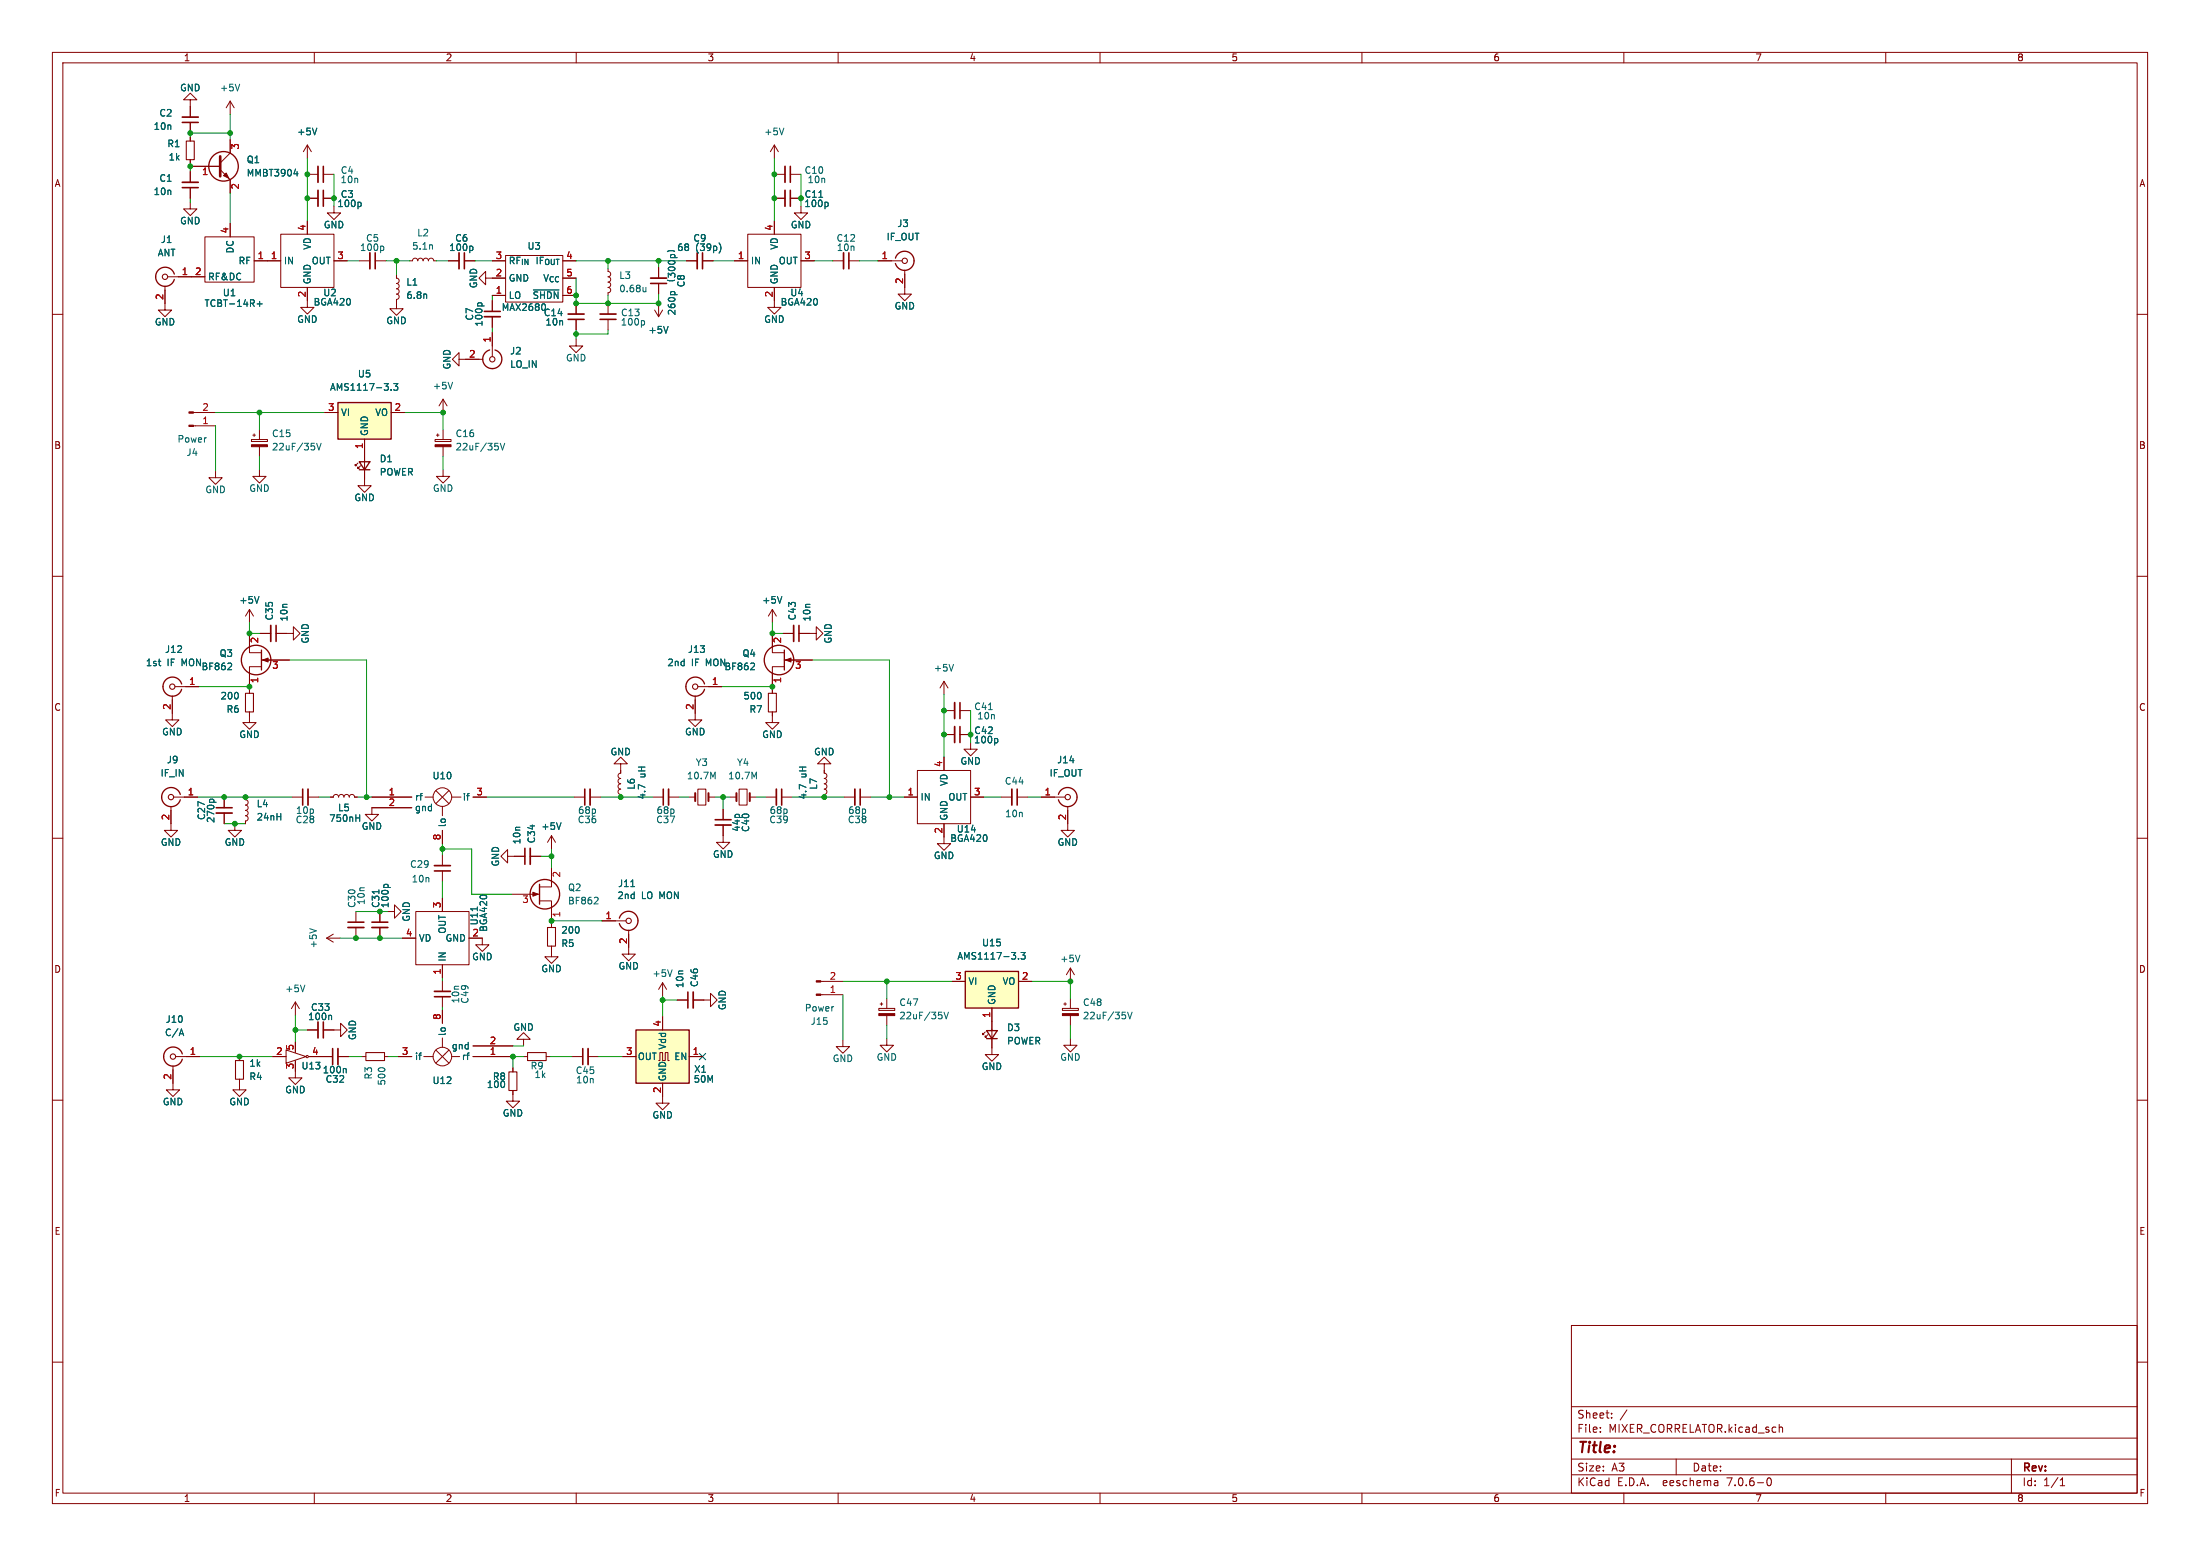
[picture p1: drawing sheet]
<svg xmlns="http://www.w3.org/2000/svg" width="420mm" height="297mm" viewBox="0 0 420 297" stroke-linecap="round" stroke-linejoin="round" font-family="sans-serif">
<g fill="none" stroke="#840000" stroke-width=".19">
<path d="M10 10h400v277h-400zM12 12h396v273h-396zM36.3 19.1h1.3l-1.3-1.3-1.2 1.3h1.2v3.3M43.9 19.3l-.7 1.3M43.9 19.3v2.5M43.9 19.3l.8 1.3M60 10v2M110 10v2M160 10v2M210 10v2M260 10v2M310 10v2"/>
<path d="M360 10v2M36.3 38.6v1.3h1.3l-1.3 1.2-1.2-1.2h1.2M36.3 23.4v2M36.3 26.2v.7M36.3 30.5v.7M36.3 32.8v2M36.3 35.8v2M36.3 31.8h5.7M42 32.4l1.9 1.9v2.5M43.9 26.7v2.5l-1.9 1.9M58.7 33.3h2M58.7 37.8h2"/>
<path d="M58.7 27.7v2.5M58.7 27.7l-.8 1.3M58.7 27.7l.7 1.3M61.7 33.3h2.1M61.7 37.8h2.1M63.8 39.4v1.2h1.2l-1.2 1.3-1.3-1.3h1.3M147.8 27.7l-.7 1.3M147.8 27.7v2.5M147.8 27.7l.8 1.3M147.8 33.3h2.1M147.8 37.8h2.1M150.9 33.3h2"/>
<path d="M150.9 37.8h2M152.9 39.4v1.2h1.3l-1.3 1.3-1.3-1.3h1.3M10 60h2M31.5 54.6v4.6h1.3l-1.3 1.3-1.3-1.3h1.3M32 52.8h7.1M39.1 45.2h9.4v8.6h-9.4zM43.9 42.7v2.5M48.5 49.8h5.1M53.6 44.7h10.2v10.2h-10.2zM58.7 54.9v3.8h1.2l-1.2 1.2-1.3-1.2h1.3M58.7 42.2v2.5M63.8 49.8h2.5"/>
<path d="M68.6 49.8h2M71.6 49.8h2.1M75.7 52.6v.5l.4 .1 .1 .4-.2 .4-.3 .1 .4 .2 .1 .3-.2 .4-.3 .1 .4 .2 .1 .3-.2 .4-.3 .1 .4 .2 .1 .4-.2 .3-.3 .2v1.7h1.3l-1.3 1.3-1.3-1.3h1.3M78.2 49.8h.5l.2-.4 .4-.1 .3 .1 .2 .4 .1-.4 .4-.1 .3 .1 .2 .4 .1-.4 .4-.1 .4 .1 .1 .4 .1-.4 .4-.1 .4 .1 .1 .4h.5M85.6 49.8h2M88.6 49.8h2.1M92.7 53.1v-1.3l-1.3 1.3 1.3 1.3v-1.3h3.8M94 49.8h2.5M94 57.4v2M94 56.4h2.5M96.5 48.8h10.9v8.9h-10.9zM107.4 56.4h2.6"/>
<path d="M110 57.9v2M116.1 51.3v.5l.3 .2 .2 .3-.2 .4-.3 .1 .3 .2 .2 .4-.2 .3-.3 .1 .3 .2 .2 .4-.2 .3-.3 .2 .3 .1 .2 .4-.2 .3-.3 .2v.5M116.1 57.9v2M125 59.2l.7 1.3M125.7 51.1v2M125.7 54.1v2M125.7 57.9v2.6M126.5 59.2l-.8 1.3M131.1 49.8h2M134.1 49.8h2M140.2 49.8h2.5M142.7 44.7h10.2v10.2h-10.2z"/>
<path d="M147.8 54.9v3.8h1.3l-1.3 1.2-1.2-1.2h1.2M147.8 42.2v2.5M152.9 49.8h2.5M159 49.8h2M162.1 49.8h2M167.6 49.8h4.6M172.7 51.6v4.5h1.3l-1.3 1.3-1.3-1.3h1.3M408 60h2M36.9 78.7h4.2M62 78.7h2.5M74.7 78.7h2.5M84.6 76.2v2.5"/>
<path d="M84.6 76.2l-.8 1.3M84.6 76.2l.7 1.3M87.6 68.6v-1.3l-1.2 1.3 1.2 1.3v-1.3h4.6M94 60.5v2M94 63.5v4.6M110 64.8v1.2h1.3l-1.3 1.3-1.3-1.3h1.3M110 61v2M116.1 61v2M36.9 81.3h4.2M41.1 89.9v1.3h1.3l-1.3 1.3-1.2-1.3h1.2M48 83.9h3.1v.4h-3.1zM48.3 83.1h.5"/>
<path d="M48.5 82.8v.5M49.5 89.7v1.2h1.3l-1.3 1.3-1.2-1.3h1.2M49.5 82v1.9M49.5 85.3v1.8M68.3 88.4l-.5 .5v-.3v.3h.3M68.8 88.9l-.5 .5v-.2v.2h.3M69.6 83.8v8.9h1.3l-1.3 1.3-1.3-1.3h1.3M83.1 83.9h3v.4h-3zM83.3 83.1h.5M83.6 82.8v.5M84.6 89.7v1.2h1.3l-1.3 1.3-1.3-1.3h1.3M84.6 82v1.9"/>
<path d="M84.6 85.3v1.8M10 110h2M47.6 116.3v2.6M47.6 116.3l.8 1.3M47.6 116.3l-.7 1.3M147.4 116.3v2.6M147.4 116.3l.8 1.3M147.4 116.3l-.7 1.3M408 110h2M32.9 132.8v4.6h-1.3l1.3 1.3 1.3-1.3h-1.3M33.4 131.1h4.6M47.6 135.9v2h-1.2l1.2 1.3 1.3-1.3h-1.3"/>
<path d="M47.6 120.9v3.7h2.3M47.6 131.6v.7M49.7 120.9h2M49.9 127.3h-2.3v3.8M49.9 126h5.3M52.7 120.9h3.3v1.3l1.3-1.3-1.3-1.3v1.3M132.7 132.8v4.6h-1.3l1.3 1.3 1.3-1.3h-1.3M133.2 131.1h4.6M147.4 135.9v2h-1.2l1.2 1.3 1.3-1.3h-1.3M147.4 120.9v3.7h2.3M147.4 131.6v.7M149.5 120.9h2"/>
<path d="M149.7 127.3h-2.3v3.8M149.7 126h5.4M152.5 120.9h3.3v1.3l1.3-1.3-1.3-1.3v1.3M180.2 130v2.6M180.2 135.6h2M180.2 130l-.7 1.3M180.2 130l.8 1.3M183.3 135.6h2M10 160h2M32.6 153.9v4.6h1.3l-1.3 1.3-1.2-1.3h1.2M33.1 152.1h4.6M42.8 152.1v2.1"/>
<path d="M42.8 155.2v2M44.8 157.2v1.3h1.3l-1.3 1.3-1.2-1.3h1.2M46.9 152.1v.6l.3 .1 .2 .4-.2 .3-.3 .2 .3 .1 .2 .4-.2 .4-.3 .1 .3 .1 .2 .4-.2 .4-.3 .1 .3 .2 .2 .3-.2 .4-.3 .1v.5M55.8 152.1h2M58.8 152.1h2M63.1 152.1h.5l.2-.3 .3-.2 .4 .2 .1 .3 .2-.3 .4-.2 .3 .2 .2 .3 .1-.3 .4-.2 .3 .2 .2 .3 .1-.3 .4-.2 .4 .2 .1 .3h.5M71 152.1h7.6M78.6 154.2h-7.6v1.2h1.3l-1.3 1.3-1.3-1.3h1.3M81.2 152.1h1.5M83.2 150.9l2.5 2.5M84.5 153.9v1.8M84.5 158.5v2.5"/>
<path d="M85.7 150.9l-2.5 2.5M86.2 152.1h1.8M90.3 152.1h2.5M105.3 159.5v2.6M105.3 159.5l-.8 1.3M105.3 159.5l.7 1.3M109.6 152.1h2M112.6 152.1h2.1M118.5 145.8h1.3l-1.3-1.3-1.3 1.3h1.3v1.8l-.4 .1-.1 .4 .1 .3 .4 .2-.4 .1-.1 .4 .1 .4 .4 .1-.4 .1-.1 .4 .1 .4 .4 .1-.4 .2-.1 .3 .1 .4 .4 .1v.5M124.6 152.1h2M127.6 152.1h2.1M131.4 152.1h1.3"/>
<path d="M133.2 150.6h1.5v3.1h-1.5zM135.3 152.1h1.2M138 157.5v3.3h1.3l-1.3 1.3-1.2-1.3h1.2M138 154.4v2.1M139.3 152.1h1.3M141.1 150.6h1.5v3.1h-1.5zM143.1 152.1h1.3M146.2 152.1h2M149.2 152.1h2.1M157.4 145.8h-1.3l1.3-1.3 1.2 1.3h-1.2v1.8l.3 .1 .2 .4-.2 .4-.3 .1 .3 .1 .2 .4-.2 .4-.3 .1 .3 .2 .2 .3-.2 .4-.3 .1 .3 .2 .2 .3-.2 .4-.3 .1v.5M161.2 152.1h2M164.2 152.1h2"/>
<path d="M172.6 152.1h2.5M175.1 147.1h10.2v10.1h-10.2zM180.2 157.2v3.8h1.3l-1.3 1.3-1.3-1.3h1.3M180.2 144.5v2.6M180.2 140.2h2M183.3 140.2h2M185.3 141.7v1.3h1.3l-1.3 1.3-1.3-1.3h1.3M185.3 152.1h2.5M191.1 152.1h2.1M194.2 152.1h2M198.8 152.1h4.5M203.8 153.9v4.6h1.3l-1.3 1.3-1.2-1.3h1.2"/>
<path d="M408 160h2M62.4 179.1l1.2 .7M62.4 179.1h2.5M63.6 178.3l-1.2 .8M67.9 174v2M67.9 177v2.1M72.5 174v2M72.5 177v2.1M74 174h1.3v-1.3l1.3 1.3-1.3 1.3v-1.3M76.8 179.1h2.6M79.4 174h10.1v10.2h-10.1zM84.5 163.2v2"/>
<path d="M84.5 166.2v2.1M84.5 171.5v2.5M89.5 179.1h2.6v1.2h1.2l-1.2 1.3-1.3-1.3h1.3M96.9 163.4v-1.2l-1.3 1.2 1.3 1.3v-1.3h3.3M97.7 170.7h5.3M101.2 163.4h2.1M103 172h2.3v3.8M105.3 165.6v3.7h-2.3M105.3 176.3v.7M114.9 175.8h4.6M120 177.5v4.6h1.3l-1.3 1.3-1.3-1.3h1.3M56.4 191.3v2.5"/>
<path d="M56.4 198.9v2M56.4 191.3l-.8 1.2M56.4 191.3l.7 1.2M58.7 196.6h2M61.7 196.6h3.3v-1.3l1.3 1.3-1.3 1.3v-1.3M84.5 184.2v2.5M84.5 187.2v2M84.5 190.2v2.1M84.5 192.8v2.5M84.5 198.1v1.8M90.3 199.6h7.6M99.9 198.4h1.3l-1.3-1.3-1.2 1.3h1.2v1.2"/>
<path d="M105.3 180.6v2h1.3l-1.3 1.3-1.3-1.3h1.3M126.5 187.6l-.8 1.2M126.5 187.6v2.5M126.5 194.1v2.5M126.5 187.6l.8 1.2M129.3 190.9h2M132.3 190.9h3.3v-1.3l1.3 1.3-1.3 1.3v-1.3M156.7 187.3h4.2M156.7 189.9h4.2M160.9 198.5v1.3h1.3l-1.3 1.2-1.3-1.2h1.3M167.8 192.5h3v.4h-3zM168 191.6h.5"/>
<path d="M168.3 191.4v.5M169.3 198.2v1.3h1.3l-1.3 1.3-1.3-1.3h1.3M169.3 190.6v1.9M169.3 193.9v1.8M181.7 187.3h2.6M188.1 197l-.5 .5v-.3v.3h.2M188.6 197.5l-.5 .5v-.3v.3h.2M189.4 192.4v8.9h1.2l-1.2 1.3-1.3-1.3h1.3M194.4 187.3h2.6M202.8 192.5h3.1v.4h-3.1zM203.1 191.6h.5M203.3 191.4v.5"/>
<path d="M204.3 198.2v1.3h1.3l-1.3 1.3-1.2-1.3h1.2M204.3 184.8v2.5M204.3 190.6v1.9M204.3 193.9v1.8M204.3 184.8l-.7 1.3M204.3 184.8l.8 1.3M10 210h2M33 203.5v4.5h1.3l-1.3 1.3-1.3-1.3h1.3M33.5 201.7h4.6M45.7 206v2h1.3l-1.3 1.3-1.3-1.3h1.3M45.7 201.7v.7M52.1 201.7h2.5"/>
<path d="M54.6 200.4l3.8 1.3-3.8 1.2zM56.4 202.5v3.2h1.3l-1.3 1.3-1.3-1.3h1.3M58.9 201.7h4.6M64.5 201.7h2M69.1 201.7h.7M73.4 201.7h.8M76.1 201.7h2.5M80.9 201.7h1.8M83.2 200.4l2.5 2.5M85.7 200.4l-2.5 2.5M86.2 201.7h1.6M90.3 201.7h7.6"/>
<path d="M97.9 208.2v2h1.3l-1.3 1.3-1.3-1.3h1.3M97.9 203.8v.8M99.9 201.7h.8M104.3 201.7h.7M109.2 201.7h2.1M112.3 201.7h2M118.9 201.7h2.5M125.7 202.4h.3v-1.5h.5v1.5h.5v-1.5h.5v1.5h.3M126.5 206.8v3.8h1.3l-1.3 1.2-1.3-1.2h1.3M131.6 201.7h2.5M408 210h2M10 260h2"/>
<path d="M300 253h108v32h-108zM408 260h2M300 278.5h108M300 274.5h108M300 268.5h108M305.5 273.2v.2M305.5 272.5v.1M307.7 270.5v.2M307.7 269.8v.1M310.6 269.1l-1.3 1.9M320 278.5v3M339.7 272.5h.5l.1 .9"/>
<path d="M384 278.5v6.5M60 285v2M110 285v2M160 285v2M210 285v2M260 285v2M300 281.5h108M310 285v2M327.9 282.7v.9M327.9 283.5l-.1 .1M327.9 282.9l-.1 .1M337.5 282.2l.2-.1a.8 .8 0 0 1 .5 .7 .8 .8 0 0 1-.5 .8 1 1 0 0 1-.2-1.4z"/>
<path d="M360 285v2M393.3 283.6h.9M393.3 282.5l.4-.4v1.5"/>
<circle cx="84.5" cy="152.1" r="1.78"/>
<circle cx="58.6" cy="201.7" r=".22"/>
<circle cx="84.5" cy="201.7" r="1.78"/>
</g>
<g fill="none" stroke="#840000" stroke-width=".33">
<path d="M34.8 22.4h3M34.8 34.8h3M60.7 31.8v3M60.7 36.3v3.1M149.9 31.8v3M149.9 36.3v3.1M70.6 48.3v3M87.6 48.3v3M108.5 59.9h3M114.6 59.9h3M124.2 53.1h3.1M133.1 48.3v3"/>
<path d="M161 48.3v3M92.5 60.5h3M51.7 119.4v3M151.5 119.4v3M182.2 134.1v3.1M182.2 138.7v3M41.3 155.2h3M58.8 150.6v3.1M112.6 150.6v3.1M127.6 150.6v3.1M136.5 157.5h3.1M148.2 150.6v3.1"/>
<path d="M163.2 150.6v3.1M193.2 150.6v3.1M66.4 177h3.1M71 177h3M82.9 165.2h3.1M101.2 161.9v3.1M60.7 195.1v3M82.9 189.2h3.1M132.3 189.4v3M64.5 200.2v3M112.3 200.2v3"/>
</g>
<g fill="none" stroke="#840000" stroke-width=".3">
<path d="M34.8 23.4h3M34.8 35.8h3M61.7 31.8v3M61.7 36.3v3.1M150.9 31.8v3M150.9 36.3v3.1M71.6 48.3v3M88.6 48.3v3M92.5 59.4h3M124.2 54.1h3.1M134.1 48.3v3M162.1 48.3v3"/>
<path d="M108.5 61h3M114.6 61h3M52.7 119.4v3M152.5 119.4v3M183.3 134.1v3.1M183.3 138.7v3M41.3 154.2h3M57.8 150.6v3.1M111.6 150.6v3.1M126.6 150.6v3.1M136.5 156.5h3.1M149.2 150.6v3.1"/>
<path d="M164.2 150.6v3.1M194.2 150.6v3.1M66.4 176h3.1M71 176h3M82.9 166.2h3.1M100.2 161.9v3.1M61.7 195.1v3M82.9 190.2h3.1M131.3 189.4v3M63.5 200.2v3M111.3 200.2v3"/>
</g>
<g fill="none" stroke="#840000" stroke-width=".25">
<path d="M33.3 52.3a1.81 1.81 0 0 0-2.8-.9 1.81 1.81 0 0 0 0 2.9 1.81 1.81 0 0 0 2.8-1M170.9 49.3a1.81 1.81 0 0 1 2.8-1 1.81 1.81 0 0 1 0 3 1.81 1.81 0 0 1-2.8-1M64.5 76.8h10.2v7h-10.2zM93.5 66.8a1.81 1.81 0 0 0-1 2.8 1.81 1.81 0 0 0 3 0 1.81 1.81 0 0 0-1-2.8M68.6 88.1h2l-1 1.6zM68.6 89.7h2M34.7 130.6a1.81 1.81 0 0 0-2.8-1 1.81 1.81 0 0 0 0 2.9 1.81 1.81 0 0 0 2.8-.9M49.9 124.1v3.8M134.5 130.6a1.81 1.81 0 0 0-2.8-1 1.81 1.81 0 0 0 0 2.9 1.81 1.81 0 0 0 2.8-.9M149.7 124.1v3.8M34.4 151.6a1.81 1.81 0 0 0-2.8-.9 1.81 1.81 0 0 0 0 2.9 1.81 1.81 0 0 0 2.8-.9M202.1 151.6a1.81 1.81 0 0 1 2.8-.9 1.81 1.81 0 0 1 0 2.9 1.81 1.81 0 0 1-2.8-.9"/>
<path d="M103 168.8v3.8M118.2 175.3a1.81 1.81 0 0 1 2.8-1 1.81 1.81 0 0 1 0 2.9 1.81 1.81 0 0 1-2.8-.9M121.4 196.6h10.2v10.2h-10.2zM184.3 185.4h10.1v7h-10.1zM188.3 196.7h2.1l-1 1.5zM188.3 198.2h2.1M34.8 201.2a1.81 1.81 0 0 0-2.8-1 1.81 1.81 0 0 0 0 3 1.81 1.81 0 0 0 2.8-1"/>
<circle cx="42.7" cy="31.7" r="2.82"/>
<circle cx="48.9" cy="126" r="2.82"/>
<circle cx="148.7" cy="126" r="2.82"/>
<circle cx="104" cy="170.7" r="2.82"/>
</g>
<g fill="none" stroke="#840000" stroke-width=".2">
<path d="M35.6 26.9h1.5v3.6h-1.5zM46.9 132.3h1.5v3.6h-1.5zM146.7 132.3h1.5v3.6h-1.5zM104.5 177h1.5v3.6h-1.5zM45 202.4h1.5v3.6h-1.5zM69.8 200.9h3.6v1.5h-3.6zM97.2 204.6h1.5v3.6h-1.5zM100.7 200.9h3.6v1.5h-3.6z"/>
<circle cx="31.5" cy="52.8" r=".51"/>
<circle cx="172.7" cy="49.8" r=".51"/>
<circle cx="94" cy="68.6" r=".51"/>
<circle cx="32.9" cy="131.1" r=".51"/>
<circle cx="132.7" cy="131.1" r=".51"/>
<circle cx="32.6" cy="152.1" r=".51"/>
<circle cx="203.8" cy="152.1" r=".51"/>
<circle cx="120" cy="175.8" r=".51"/>
<circle cx="33" cy="201.7" r=".51"/>
</g>
<g fill="#840000" stroke="#840000" stroke-width=".19">
<path d="M150 126l1-.4v.8z"/>
<path d="M155.8 187.2h.9v.3h-.9z"/>
<path d="M155.8 189.7h.9v.3h-.9z"/>
<path d="M101.7 170.3l1 .4-1 .4z"/>
<path d="M202.8 193.5h3.1v.4h-3.1z"/>
<path d="M42.7 33.5l.5-.5 .5 1z"/>
<path d="M167.8 193.5h3v.4h-3z"/>
<path d="M83.1 84.9h3v.4h-3z"/>
<path d="M48 84.9h3.1v.4h-3.1z"/>
<path d="M36.1 78.6h.8v.3h-.8z"/>
<path d="M36.1 81.2h.8v.2h-.8z"/>
<path d="M50.2 126l1-.4v.8z"/>
</g>
<g fill="none" stroke="#006464" stroke-width=".19">
<path d="M45.8 16.1l-.5 1.2M56.1 33.2h.8M56.7 32.8v.8M60.5 24.5l-.4 1.2M68.7 38.6l.2 .2v.4l-.2 .2M149.6 24.5l-.4 1.2M156.3 37.7h.8M157.9 38.6l.2 .2v.4l-.2 .2M49.1 58h1M49.6 57.5v1M73 47l.3 .2v.4l-.3 .2M81.4 56.2l.1 .8"/>
<path d="M82.5 46.8l.1 .8M90 47l.3 .2v.4l-.3 .2M91.2 58l.2-.2h.4l.2 .2M101.8 55.3h4.9M104 58.1l.1 .7M123.3 54.9v.8M123.3 55.6l-.4 .1M127.4 53.5l.4 .1 1-.1M127.6 52.9v-.8l.5 .5 .1-.4h.5l.1 .2-.1 .5M127.6 51.1a.75 .75 0 0 1 1.2 .3 .72 .72 0 0 1-1.2-.2zM127.7 49.8a.68 .68 0 0 1 1.1 .3 .72 .72 0 0 1-1.2-.1zM128 55.9l.2-.2h.4l.2 .2"/>
<path d="M128 49.2h1.3M128.7 47.9a1.39 1.39 0 0 0-1.3 .1M128.7 48.6h-.6l-.1 .2 .1 .4M128.8 48.7v.5M137.3 46.4a1.49 1.49 0 0 1 0 1.8M74.7 74.4v.1M75.2 73.2h.7l-.4 .5 .4 .1v.6l-.2 .1-.5-.1M86.4 73l-.4 1.2M122.8 61.2l.3 .2v.4l-.3 .2M127.5 62.3l-.4 1.3M60 85.2v.6M60.5 84.6l.4 1.3 .4-1.3"/>
<path d="M95.1 85.2v.6M95.5 84.6l.4 1.3 .5-1.3M49.4 113.9l-.4 1.2M149.3 113.9l-.5 1.2M30.2 126.2h.5M30.6 127.1h.1M44.1 126.6l.1 .2v.3l-.8 .7h.8M143.9 126.6l.1 .2v.3l-.7 .7h.7M182 126.8l-.4 1.3M188.7 135.5h.7M40 152.8l.2-.3h.4l.2 .3M67.9 156.1h.8"/>
<path d="M68.7 155.5v1.3M107.1 157l-.4 1.3M136.1 148.3l.4-.9v1.3M144 148.3l.4-.9v1.3M190.2 141l.3 .2v.4l-.3 .2M59.1 177.3l1.3 .4M72.3 169.8v.8M73.3 169l.2-.2h.4l.2 .2M91.1 173.1v.7M114.1 171.3l.1 .2-.1 .3-.7 .7h.8M120.4 169.2h.7M34.3 197.3h.6"/>
<path d="M34.6 196.4l.5 1.3M58.2 188l-.4 1.3M63.1 193.8l.2 .2v.6M128.3 185.1l-.4 1.3M179.8 193.8v.5M180.2 193.2l.4 1.3 .5-1.3M194.4 183v.1M194.9 181.8h.8l-.4 .5 .3 .1v.6l-.1 .1-.6-.1M206.2 182.3l-.5 1.3M214.8 193.8v.5M215.3 193.2l.4 1.3 .4-1.3M65.9 203.9l.2 .2v.7"/>
</g>
<path d="M132.7 151.4v1.5M135.3 151.4v1.5M140.6 151.4v1.5M143.1 151.4v1.5" fill="none" stroke="#840000" stroke-width=".38"/>
<g fill="#ffffc2" stroke="#ffffc2" stroke-width=".19">
<path d="M121.4 196.6h10.2v10.2h-10.2z"/>
<path d="M184.3 185.4h10.1v7h-10.1z"/>
<path d="M64.5 76.8h10.2v7h-10.2z"/>
</g>
<path d="M42 29.8v3.9" fill="none" stroke="#840000" stroke-width=".51"/>
<g fill="none" stroke="#009600" stroke-width=".19">
<path d="M36.3 31.2v1.6M36.3 37.8v.8M43.9 25.4h-7.6v.8M43.9 21.8v4.9M43.9 36.8v5.9M58.7 30.2v12M63.8 33.3v6.1M147.8 30.2v12M152.9 33.3v6.1M66.3 49.8h2.3M73.7 49.8h4.5M75.7 49.8v2.8"/>
<path d="M83.3 49.8h2.3M90.7 49.8h3.3M94 56.4v1M110 49.8h21.1M110 53.1v4.8h15.7v-1.8M116.1 49.8v1.5M116.1 56.4v1.5M125.7 49.8v1.3M136.1 49.8h4.1M155.4 49.8h3.6M164.1 49.8h3.5M41.1 78.7h20.9"/>
<path d="M49.5 78.7v3.3M77.2 78.7h7.4v3.3M94 62.5v1M110 63v1.8M116.1 63v.8h-6.1M41.1 81.3v8.6M49.5 87.1v2.6M84.6 87.1v2.6M47.6 118.9v2h2.1M147.4 118.9v2h2.1M38 131.1h9.6v.5M55.2 126h14.8v26.1"/>
<path d="M137.8 131.1h9.6v.5M155.1 126h14.7v26.1M180.2 132.6v11.9M185.3 135.6v6.1M37.7 152.1h18.1M42.8 157.2h4.1M60.8 152.1h2.3M68.2 152.1h2.8M92.8 152.1h16.8M114.7 152.1h9.9M129.7 152.1h1.7M136.5 152.1h2.8"/>
<path d="M138 152.1v2.3M144.4 152.1h1.8M151.3 152.1h9.9M166.2 152.1h6.4M187.8 152.1h3.3M196.2 152.1h2.6M64.9 179.1h11.9M67.9 174h6.1M84.5 161v2.2M84.5 168.3v3.2M84.5 162.1h5.5v8.6h7.7M103.3 163.4h2"/>
<path d="M105.3 162.1v3.5M114.9 175.8h-9.6v.5M56.4 196.6h2.3M56.4 193.8v5.1M84.5 186.7v.5M84.5 192.3v.5M97.9 199.6h2M126.5 190.1v4M126.5 190.9h2.8M160.9 187.3h20.8M160.9 189.9v8.6M169.3 187.3v3.3"/>
<path d="M169.3 195.7v2.5M197 187.3h7.3v3.3M204.3 195.7v2.5M38.1 201.7h14M66.5 201.7h2.6M74.2 201.7h1.9M99.9 201.7h-2v2.1M105 201.7h4.2M114.3 201.7h4.6"/>
</g>
<path d="M133.5 201.1l1.2 1.2M134.7 201.1l-1.2 1.2" fill="none" stroke="#000084" stroke-width=".19"/>
<g fill="#009600" stroke="#009600" stroke-width=".19">
<circle cx="138" cy="152.1" r=".46"/>
<circle cx="126.5" cy="190.9" r=".46"/>
<circle cx="169.3" cy="187.3" r=".46"/>
<circle cx="97.9" cy="201.7" r=".46"/>
<circle cx="105.3" cy="175.8" r=".46"/>
<circle cx="44.8" cy="157.2" r=".46"/>
<circle cx="45.7" cy="201.7" r=".46"/>
<circle cx="56.4" cy="196.6" r=".46"/>
<circle cx="180.2" cy="140.2" r=".46"/>
<circle cx="185.3" cy="140.2" r=".46"/>
<circle cx="169.8" cy="152.1" r=".46"/>
<circle cx="204.3" cy="187.3" r=".46"/>
<circle cx="180.2" cy="135.6" r=".46"/>
<circle cx="72.5" cy="179.1" r=".46"/>
<circle cx="67.9" cy="179.1" r=".46"/>
<circle cx="72.5" cy="174" r=".46"/>
<circle cx="105.3" cy="163.4" r=".46"/>
<circle cx="84.5" cy="162.1" r=".46"/>
<circle cx="70" cy="152.1" r=".46"/>
<circle cx="42.8" cy="152.1" r=".46"/>
<circle cx="47.6" cy="131.1" r=".46"/>
<circle cx="46.9" cy="152.1" r=".46"/>
<circle cx="47.6" cy="120.9" r=".46"/>
<circle cx="84.6" cy="78.7" r=".46"/>
<circle cx="75.7" cy="49.8" r=".46"/>
<circle cx="49.5" cy="78.7" r=".46"/>
<circle cx="110" cy="56.4" r=".46"/>
<circle cx="110" cy="57.9" r=".46"/>
<circle cx="116.1" cy="57.9" r=".46"/>
<circle cx="110" cy="63.8" r=".46"/>
<circle cx="125.7" cy="49.8" r=".46"/>
<circle cx="125.7" cy="57.9" r=".46"/>
<circle cx="43.9" cy="25.4" r=".46"/>
<circle cx="63.8" cy="37.8" r=".46"/>
<circle cx="36.3" cy="31.8" r=".46"/>
<circle cx="58.7" cy="37.8" r=".46"/>
<circle cx="58.7" cy="33.3" r=".46"/>
<circle cx="36.3" cy="25.4" r=".46"/>
<circle cx="116.1" cy="49.8" r=".46"/>
<circle cx="152.9" cy="37.8" r=".46"/>
<circle cx="147.8" cy="37.8" r=".46"/>
<circle cx="147.8" cy="33.3" r=".46"/>
<circle cx="147.4" cy="120.9" r=".46"/>
<circle cx="157.4" cy="152.1" r=".46"/>
<circle cx="147.4" cy="131.1" r=".46"/>
<circle cx="118.5" cy="152.1" r=".46"/>
</g>
<text font-size="2.8" fill="#840000" x="301" y="277.9">Title:</text>
<g font-size="2.1" fill="#840000">
<text x="301" y="273.7">File:</text>
<text x="301" y="271">Sheet:</text>
<text x="307.1" y="273.7">MIXER_CORRELATOR.kicad_sch</text>
<text x="301" y="281.1">Size:</text>
<text x="307.6" y="281.1">A3</text>
<text x="323" y="281.1">Date:</text>
<text x="386" y="281.3">Rev:</text>
<text x="301" y="283.9">KiCad</text>
<text x="308.7" y="283.9">E.D.A.</text>
<text x="317.6" y="283.9">eeschema</text>
<text x="330" y="283.9">7.0.6-0</text>
<text x="386" y="283.9">Id:</text>
<text x="390.1" y="283.9">1/1</text>
</g>
<g font-size="1.8" fill="#840000">
<text x="35" y="11.9">1</text>
<text x="85" y="11.9">2</text>
<text x="135" y="11.9">3</text>
<text x="185" y="11.9">4</text>
<text x="235" y="11.9">5</text>
<text x="285" y="11.9">6</text>
<text x="335" y="11.9">7</text>
<text x="385" y="11.9">8</text>
<text x="10.3" y="35.9">A</text>
<text x="408.3" y="35.9">A</text>
<text x="10.3" y="85.9">B</text>
<text x="408.2" y="85.9">B</text>
<text x="10.3" y="135.9">C</text>
<text x="408.2" y="135.9">C</text>
<text x="10.3" y="185.9">D</text>
<text x="408.2" y="185.9">D</text>
<text x="10.3" y="235.9">E</text>
<text x="408.3" y="235.9">E</text>
<text x="10.3" y="285.9">F</text>
<text x="35" y="286.9">1</text>
<text x="85" y="286.9">2</text>
<text x="135" y="286.9">3</text>
<text x="185" y="286.9">4</text>
<text x="235" y="286.9">5</text>
<text x="285" y="286.9">6</text>
<text x="335" y="286.9">7</text>
<text x="385" y="286.9">8</text>
<text x="408.3" y="285.9">F</text>
</g>
<g font-size="1.8" fill="#006464">
<text x="34.3" y="17.6">GND</text>
<text x="41.9" y="17.6">+5V</text>
<text x="30.3" y="22.4">C2</text>
<text x="29.2" y="25">10n</text>
<text x="31.9" y="28.3">R1</text>
<text x="56.6" y="26">+5V</text>
<text x="145.8" y="26">+5V</text>
<text x="30.3" y="34.9">C1</text>
<text x="32.1" y="30.8">1k</text>
<text x="47" y="31.3">Q1</text>
<text x="47" y="33.9">MMBT3904</text>
<text x="64.9" y="35.2">10n</text>
<text x="65" y="33.4">C4</text>
<text x="153.5" y="33.4">C10</text>
<text x="154.1" y="35.2">10n</text>
<text x="29.2" y="37.4">10n</text>
<text x="64.3" y="39.7">100p</text>
<text x="65" y="37.9">C3</text>
<text x="153.5" y="39.7">100p</text>
<text x="153.5" y="37.9">C11</text>
<text x="30.6" y="46.6">J1</text>
<text x="34.3" y="43">GND</text>
<text x="59.5" y="47.8" transform="rotate(-90 59.5 47.8)">VD</text>
<text x="61.7" y="43.8">GND</text>
<text x="69.8" y="46.3">C5</text>
<text x="78.6" y="47.9">5.1n</text>
<text x="79.6" y="45.3">L2</text>
<text x="86.8" y="46.3">C6</text>
<text x="100.6" y="47.9">U3</text>
<text x="132.3" y="46.3">C9</text>
<text x="148.7" y="47.8" transform="rotate(-90 148.7 47.8)">VD</text>
<text x="150.9" y="43.8">GND</text>
<text x="159.6" y="46.3">C12</text>
<text x="169.2" y="46.1">IF_OUT</text>
<text x="171.2" y="43.5">J3</text>
<text x="30" y="49.1">ANT</text>
<text x="39.6" y="53.7">RF&amp;DC</text>
<text x="44.8" y="48.5" transform="rotate(-90 44.8 48.5)">DC</text>
<text x="45.4" y="50.6">RF</text>
<text x="54.1" y="50.6">IN</text>
<text x="59.4" y="50.6">OUT</text>
<text x="68.6" y="48.1">100p</text>
<text x="85.6" y="48.1">100p</text>
<text x="97" y="53.9">GND</text>
<text x="97" y="50.6">RF_{IN}</text>
<text x="102.1" y="50.6">IF_{OUT}</text>
<text x="103.6" y="53.9">V_{CC}</text>
<text x="118.1" y="53.4">L3</text>
<text x="129.2" y="48.1">68</text>
<text x="132.8" y="48.1">(39p)</text>
<text x="143.3" y="50.6">IN</text>
<text x="148.6" y="50.6">OUT</text>
<text x="159.7" y="48.1">10n</text>
<text x="38.9" y="58.8">TCBT-14R+</text>
<text x="42.4" y="56.7">U1</text>
<text x="59.5" y="54.4" transform="rotate(-90 59.5 54.4)">GND</text>
<text x="59.8" y="58.5">BGA420</text>
<text x="61.6" y="56.7">U2</text>
<text x="77.5" y="54.7">L1</text>
<text x="77.5" y="57.3">6.8n</text>
<text x="91.3" y="55.1" transform="rotate(-90 91.3 55.1)">GND</text>
<text x="95.7" y="59.5">MAX2680</text>
<text x="97" y="57.3">LO</text>
<text x="101.6" y="57.3">~{SHDN}</text>
<text x="118.1" y="56">0.68u</text>
<text x="130.9" y="54.9" transform="rotate(-90 130.9 54.9)">C8</text>
<text x="148.7" y="54.4" transform="rotate(-90 148.7 54.4)">GND</text>
<text x="148.9" y="58.5">BGA420</text>
<text x="150.8" y="56.7">U4</text>
<text x="170.7" y="59.3">GND</text>
<text x="29.5" y="62.3">GND</text>
<text x="56.6" y="61.8">GND</text>
<text x="73.7" y="62.1">GND</text>
<text x="90.5" y="61.3" transform="rotate(-90 90.5 61.3)">C7</text>
<text x="92.3" y="62.4" transform="rotate(-90 92.3 62.4)">100p</text>
<text x="103.7" y="60.6">C14</text>
<text x="104" y="62.3">10n</text>
<text x="118.4" y="62.3">100p</text>
<text x="118.4" y="60.6">C13</text>
<text x="123.7" y="63.9">+5V</text>
<text x="129.1" y="60.3" transform="rotate(-90 129.1 60.3)">260p</text>
<text x="145.8" y="61.8">GND</text>
<text x="86.2" y="70.6" transform="rotate(-90 86.2 70.6)">GND</text>
<text x="97.3" y="67.9">J2</text>
<text x="97.3" y="70.4">LO_IN</text>
<text x="107.9" y="69.2">GND</text>
<text x="62.9" y="74.8">AMS1117-3.3</text>
<text x="68.2" y="72.2">U5</text>
<text x="82.5" y="74.5">+5V</text>
<text x="51.8" y="83.6">C15</text>
<text x="65" y="79.6">VI</text>
<text x="70.5" y="83.3" transform="rotate(-90 70.5 83.3)">GND</text>
<text x="71.5" y="79.6">VO</text>
<text x="86.9" y="83.6">C16</text>
<text x="33.8" y="84.7">Power</text>
<text x="35.5" y="87.2">J4</text>
<text x="51.8" y="86.2">22uF/35V</text>
<text x="72.4" y="88.4">D1</text>
<text x="86.9" y="86.2">22uF/35V</text>
<text x="39.1" y="94.3">GND</text>
<text x="47.5" y="94.1">GND</text>
<text x="67.6" y="95.9">GND</text>
<text x="72.4" y="91">POWER</text>
<text x="82.5" y="94.1">GND</text>
<text x="45.6" y="115.4">+5V</text>
<text x="52.3" y="118.5" transform="rotate(-90 52.3 118.5)">C35</text>
<text x="55.1" y="118.7" transform="rotate(-90 55.1 118.7)">10n</text>
<text x="145.4" y="115.4">+5V</text>
<text x="152.1" y="118.5" transform="rotate(-90 152.1 118.5)">C43</text>
<text x="154.9" y="118.7" transform="rotate(-90 154.9 118.7)">10n</text>
<text x="31.4" y="124.8">J12</text>
<text x="41.8" y="125.6">Q3</text>
<text x="59.2" y="122.9" transform="rotate(-90 59.2 122.9)">GND</text>
<text x="131.2" y="124.8">J13</text>
<text x="141.6" y="125.6">Q4</text>
<text x="159" y="122.9" transform="rotate(-90 159 122.9)">GND</text>
<text x="27.8" y="127.4">1st</text>
<text x="31.9" y="127.4">IF</text>
<text x="34.8" y="127.4">MON</text>
<text x="38.4" y="128.1">BF862</text>
<text x="127.3" y="127.4">2nd</text>
<text x="132" y="127.4">IF</text>
<text x="134.8" y="127.4">MON</text>
<text x="138.2" y="128.1">BF862</text>
<text x="178.2" y="128.4">+5V</text>
<text x="42" y="133.7">200</text>
<text x="43.2" y="136.2">R6</text>
<text x="141.8" y="133.7">500</text>
<text x="143" y="136.2">R7</text>
<text x="185.9" y="135.7">C41</text>
<text x="186.5" y="137.5">10n</text>
<text x="30.9" y="140.6">GND</text>
<text x="45.6" y="141.1">GND</text>
<text x="130.7" y="140.6">GND</text>
<text x="145.4" y="141.1">GND</text>
<text x="185.9" y="142.1">100p</text>
<text x="185.9" y="140.3">C42</text>
<text x="30.6" y="148.4">IF_IN</text>
<text x="31.8" y="145.9">J9</text>
<text x="82.5" y="148.9">U10</text>
<text x="116.5" y="144.4">GND</text>
<text x="123.4" y="148.5" transform="rotate(-90 123.4 148.5)">uH</text>
<text x="131" y="148.9">10.7M</text>
<text x="132.7" y="146.4">Y3</text>
<text x="138.9" y="148.9">10.7M</text>
<text x="140.6" y="146.4">Y4</text>
<text x="154.2" y="148.5" transform="rotate(-90 154.2 148.5)">uH</text>
<text x="155.3" y="144.4">GND</text>
<text x="183.3" y="146.2">GND</text>
<text x="191.7" y="150">C44</text>
<text x="200.3" y="148.4">IF_OUT</text>
<text x="201.7" y="145.9">J14</text>
<text x="48.9" y="154.3">L4</text>
<text x="56.4" y="155.5">10p</text>
<text x="64.4" y="155">L5</text>
<text x="79.1" y="153">rf</text>
<text x="79.1" y="155">gnd</text>
<text x="88.3" y="153">if</text>
<text x="110.3" y="155.5">68p</text>
<text x="121.4" y="150.8" transform="rotate(-90 121.4 150.8)">L6</text>
<text x="123.4" y="152.7" transform="rotate(-90 123.4 152.7)">4.7</text>
<text x="125.2" y="155.5">68p</text>
<text x="146.8" y="155.5">68p</text>
<text x="154.2" y="152.7" transform="rotate(-90 154.2 152.7)">4.7</text>
<text x="156.2" y="150.8" transform="rotate(-90 156.2 150.8)">L7</text>
<text x="161.8" y="155.5">68p</text>
<text x="175.6" y="153">IN</text>
<text x="181" y="153">OUT</text>
<text x="181.1" y="150.1" transform="rotate(-90 181.1 150.1)">VD</text>
<text x="30.6" y="161.6">GND</text>
<text x="39.3" y="156.6" transform="rotate(-90 39.3 156.6)">C27</text>
<text x="41.1" y="157.2" transform="rotate(-90 41.1 157.2)">270p</text>
<text x="42.8" y="161.6">GND</text>
<text x="48.9" y="156.8">24nH</text>
<text x="56.3" y="157.3">C28</text>
<text x="62.8" y="157.1">750nH</text>
<text x="69" y="158.6">GND</text>
<text x="85.3" y="158" transform="rotate(-90 85.3 158)">lo</text>
<text x="99.5" y="161.3" transform="rotate(-90 99.5 161.3)">10n</text>
<text x="102.3" y="161.1" transform="rotate(-90 102.3 161.1)">C34</text>
<text x="103.2" y="158.6">+5V</text>
<text x="110.2" y="157.3">C36</text>
<text x="125.2" y="157.3">C37</text>
<text x="141.5" y="158.9" transform="rotate(-90 141.5 158.9)">44p</text>
<text x="143.2" y="158.9" transform="rotate(-90 143.2 158.9)">C40</text>
<text x="146.8" y="157.3">C39</text>
<text x="161.8" y="157.3">C38</text>
<text x="181.1" y="156.7" transform="rotate(-90 181.1 156.7)">GND</text>
<text x="181.3" y="160.9">BGA420</text>
<text x="182.6" y="159.1">U14</text>
<text x="191.8" y="156.2">10n</text>
<text x="201.8" y="161.6">GND</text>
<text x="78.2" y="165.8">C29</text>
<text x="95.5" y="165.5" transform="rotate(-90 95.5 165.5)">GND</text>
<text x="136" y="163.9">GND</text>
<text x="178.2" y="164.2">GND</text>
<text x="68" y="173.4" transform="rotate(-90 68 173.4)">C30</text>
<text x="69.8" y="172.8" transform="rotate(-90 69.8 172.8)">10n</text>
<text x="72.6" y="173.4" transform="rotate(-90 72.6 173.4)">C31</text>
<text x="74.4" y="173.4" transform="rotate(-90 74.4 173.4)">100p</text>
<text x="78.5" y="168.6">10n</text>
<text x="108.3" y="172.8">BF862</text>
<text x="108.3" y="170.3">Q2</text>
<text x="117.8" y="171.8">2nd</text>
<text x="117.9" y="169.5">J11</text>
<text x="122.4" y="171.8">LO MON</text>
<text x="78.5" y="176" transform="rotate(-90 78.5 176)">GND</text>
<text x="79.9" y="179.9">VD</text>
<text x="85" y="179.9">GND</text>
<text x="85.3" y="178.3" transform="rotate(-90 85.3 178.3)">OUT</text>
<text x="91.4" y="176.7" transform="rotate(-90 91.4 176.7)">U11</text>
<text x="93.2" y="178" transform="rotate(-90 93.2 178)">BGA420</text>
<text x="107.1" y="178.4">200</text>
<text x="60.7" y="181.1" transform="rotate(-90 60.7 181.1)">+5V</text>
<text x="85.3" y="183.6" transform="rotate(-90 85.3 183.6)">IN</text>
<text x="90" y="183.5">GND</text>
<text x="103.2" y="185.8">GND</text>
<text x="107.1" y="180.9">R5</text>
<text x="118" y="185.3">GND</text>
<text x="182.7" y="183.4">AMS1117-3.3</text>
<text x="187.4" y="180.8">U15</text>
<text x="202.3" y="183.9">+5V</text>
<text x="54.4" y="189.6">+5V</text>
<text x="87.9" y="191.6" transform="rotate(-90 87.9 191.6)">10n</text>
<text x="89.6" y="191.7" transform="rotate(-90 89.6 191.7)">C49</text>
<text x="124.5" y="186.7">+5V</text>
<text x="130.7" y="188.7" transform="rotate(-90 130.7 188.7)">10n</text>
<text x="133.5" y="188.5" transform="rotate(-90 133.5 188.5)">C46</text>
<text x="184.8" y="188.2">VI</text>
<text x="190.2" y="191.9" transform="rotate(-90 190.2 191.9)">GND</text>
<text x="191.3" y="188.2">VO</text>
<text x="31.4" y="198">C/A</text>
<text x="31.5" y="195.4">J10</text>
<text x="58.7" y="194.9">100n</text>
<text x="59.3" y="193.1">C33</text>
<text x="85.3" y="197.9" transform="rotate(-90 85.3 197.9)">lo</text>
<text x="97.9" y="197">GND</text>
<text x="138.8" y="192.9" transform="rotate(-90 138.8 192.9)">GND</text>
<text x="153.6" y="193.3">Power</text>
<text x="154.7" y="195.8">J15</text>
<text x="171.6" y="194.8">22uF/35V</text>
<text x="171.6" y="192.2">C47</text>
<text x="192.2" y="197">D3</text>
<text x="206.6" y="194.8">22uF/35V</text>
<text x="206.6" y="192.2">C48</text>
<text x="47.5" y="203.8">1k</text>
<text x="68.2" y="198.6" transform="rotate(-90 68.2 198.6)">GND</text>
<text x="79.1" y="202.5">if</text>
<text x="86.1" y="200.5">gnd</text>
<text x="88.1" y="202.5">rf</text>
<text x="121.7" y="202.5">OUT</text>
<text x="127.4" y="200.4" transform="rotate(-90 127.4 200.4)">Vdd</text>
<text x="128.6" y="202.5">EN</text>
<text x="158.9" y="202.9">GND</text>
<text x="167.3" y="202.7">GND</text>
<text x="192.2" y="199.6">POWER</text>
<text x="202.3" y="202.7">GND</text>
<text x="47.5" y="206.3">R4</text>
<text x="54.4" y="208.9">GND</text>
<text x="57.5" y="204.3">U13</text>
<text x="61.5" y="205.1">100n</text>
<text x="62.1" y="206.9">C32</text>
<text x="71.2" y="206.1" transform="rotate(-90 71.2 206.1)">R3</text>
<text x="73.8" y="207.3" transform="rotate(-90 73.8 207.3)">500</text>
<text x="82.5" y="207.1">U12</text>
<text x="92.8" y="207.9">100</text>
<text x="94" y="206.3">R8</text>
<text x="101.2" y="204.3">R9</text>
<text x="101.9" y="206">1k</text>
<text x="109.8" y="205.2">C45</text>
<text x="109.9" y="207">10n</text>
<text x="127.4" y="206.5" transform="rotate(-90 127.4 206.5)">GND</text>
<text x="132.3" y="206.9">50M</text>
<text x="132.4" y="205">X1</text>
<text x="187.3" y="204.4">GND</text>
<text x="31" y="211.2">GND</text>
<text x="43.7" y="211.2">GND</text>
<text x="95.9" y="213.3">GND</text>
<text x="124.5" y="213.7">GND</text>
</g>
<g font-size="1.8" fill="#a90000">
<text x="45.9" y="28.6" transform="rotate(-90 45.9 28.6)">3</text>
<text x="38.5" y="33.7">1</text>
<text x="45.9" y="36.3" transform="rotate(-90 45.9 36.3)">2</text>
<text x="43.7" y="44.6" transform="rotate(-90 43.7 44.6)">4</text>
<text x="58.4" y="44.1" transform="rotate(-90 58.4 44.1)">4</text>
<text x="147.6" y="44.1" transform="rotate(-90 147.6 44.1)">4</text>
<text x="34.6" y="52.6">1</text>
<text x="37.1" y="52.6">2</text>
<text x="49.1" y="49.5">1</text>
<text x="51.6" y="49.5">1</text>
<text x="64.3" y="49.5">3</text>
<text x="94.5" y="52.8">2</text>
<text x="94.5" y="49.5">3</text>
<text x="108" y="49.5">4</text>
<text x="108" y="52.8">5</text>
<text x="140.8" y="49.5">1</text>
<text x="153.5" y="49.5">3</text>
<text x="168.2" y="49.5">1</text>
<text x="31.2" y="57.3" transform="rotate(-90 31.2 57.3)">2</text>
<text x="58.4" y="56.8" transform="rotate(-90 58.4 56.8)">2</text>
<text x="94.5" y="56.1">1</text>
<text x="108" y="56.1">6</text>
<text x="147.6" y="56.8" transform="rotate(-90 147.6 56.8)">2</text>
<text x="172.5" y="54.3" transform="rotate(-90 172.5 54.3)">2</text>
<text x="93.7" y="65.5" transform="rotate(-90 93.7 65.5)">1</text>
<text x="89.5" y="68.3">2</text>
<text x="38.5" y="81">1</text>
<text x="38.5" y="78.5">2</text>
<text x="62.5" y="78.5">3</text>
<text x="75.2" y="78.5">2</text>
<text x="69.3" y="85.8" transform="rotate(-90 69.3 85.8)">1</text>
<text x="49.6" y="122.9" transform="rotate(-90 49.6 122.9)">2</text>
<text x="149.4" y="122.9" transform="rotate(-90 149.4 122.9)">2</text>
<text x="36" y="130.8">1</text>
<text x="49.6" y="130.5" transform="rotate(-90 49.6 130.5)">1</text>
<text x="51.9" y="128">3</text>
<text x="135.8" y="130.8">1</text>
<text x="149.4" y="130.5" transform="rotate(-90 149.4 130.5)">1</text>
<text x="151.7" y="128">3</text>
<text x="32.6" y="135.6" transform="rotate(-90 32.6 135.6)">2</text>
<text x="132.5" y="135.6" transform="rotate(-90 132.5 135.6)">2</text>
<text x="180" y="146.5" transform="rotate(-90 180 146.5)">4</text>
<text x="35.7" y="151.9">1</text>
<text x="74.1" y="151.9">1</text>
<text x="74.1" y="153.9">2</text>
<text x="90.9" y="151.9">3</text>
<text x="173.2" y="151.9">1</text>
<text x="185.9" y="151.9">3</text>
<text x="199.3" y="151.9">1</text>
<text x="32.4" y="156.7" transform="rotate(-90 32.4 156.7)">2</text>
<text x="84.2" y="160.5" transform="rotate(-90 84.2 160.5)">8</text>
<text x="180" y="159.2" transform="rotate(-90 180 159.2)">2</text>
<text x="203.6" y="156.7" transform="rotate(-90 203.6 156.7)">2</text>
<text x="107.3" y="167.6" transform="rotate(-90 107.3 167.6)">2</text>
<text x="84.2" y="173.4" transform="rotate(-90 84.2 173.4)">3</text>
<text x="99.6" y="172.7">3</text>
<text x="77.4" y="178.8">4</text>
<text x="90.1" y="178.8">2</text>
<text x="107.3" y="175.2" transform="rotate(-90 107.3 175.2)">1</text>
<text x="115.5" y="175.5">1</text>
<text x="119.8" y="180.3" transform="rotate(-90 119.8 180.3)">2</text>
<text x="84.2" y="186.1" transform="rotate(-90 84.2 186.1)">1</text>
<text x="158.3" y="189.6">1</text>
<text x="158.3" y="187.1">2</text>
<text x="182.3" y="187.1">3</text>
<text x="195" y="187.1">2</text>
<text x="84.2" y="194.8" transform="rotate(-90 84.2 194.8)">8</text>
<text x="126.2" y="196" transform="rotate(-90 126.2 196)">4</text>
<text x="189.1" y="194.4" transform="rotate(-90 189.1 194.4)">1</text>
<text x="36.1" y="201.4">1</text>
<text x="52.6" y="201.4">2</text>
<text x="56.1" y="200.6" transform="rotate(-90 56.1 200.6)">5</text>
<text x="59.5" y="201.4">4</text>
<text x="76.6" y="201.4">3</text>
<text x="93.4" y="201.4">1</text>
<text x="93.4" y="199.4">2</text>
<text x="119.4" y="201.4">3</text>
<text x="132.1" y="201.4">1</text>
<text x="32.8" y="206.2" transform="rotate(-90 32.8 206.2)">2</text>
<text x="56.1" y="204.2" transform="rotate(-90 56.1 204.2)">3</text>
<text x="126.2" y="208.7" transform="rotate(-90 126.2 208.7)">2</text>
</g>
</svg>
